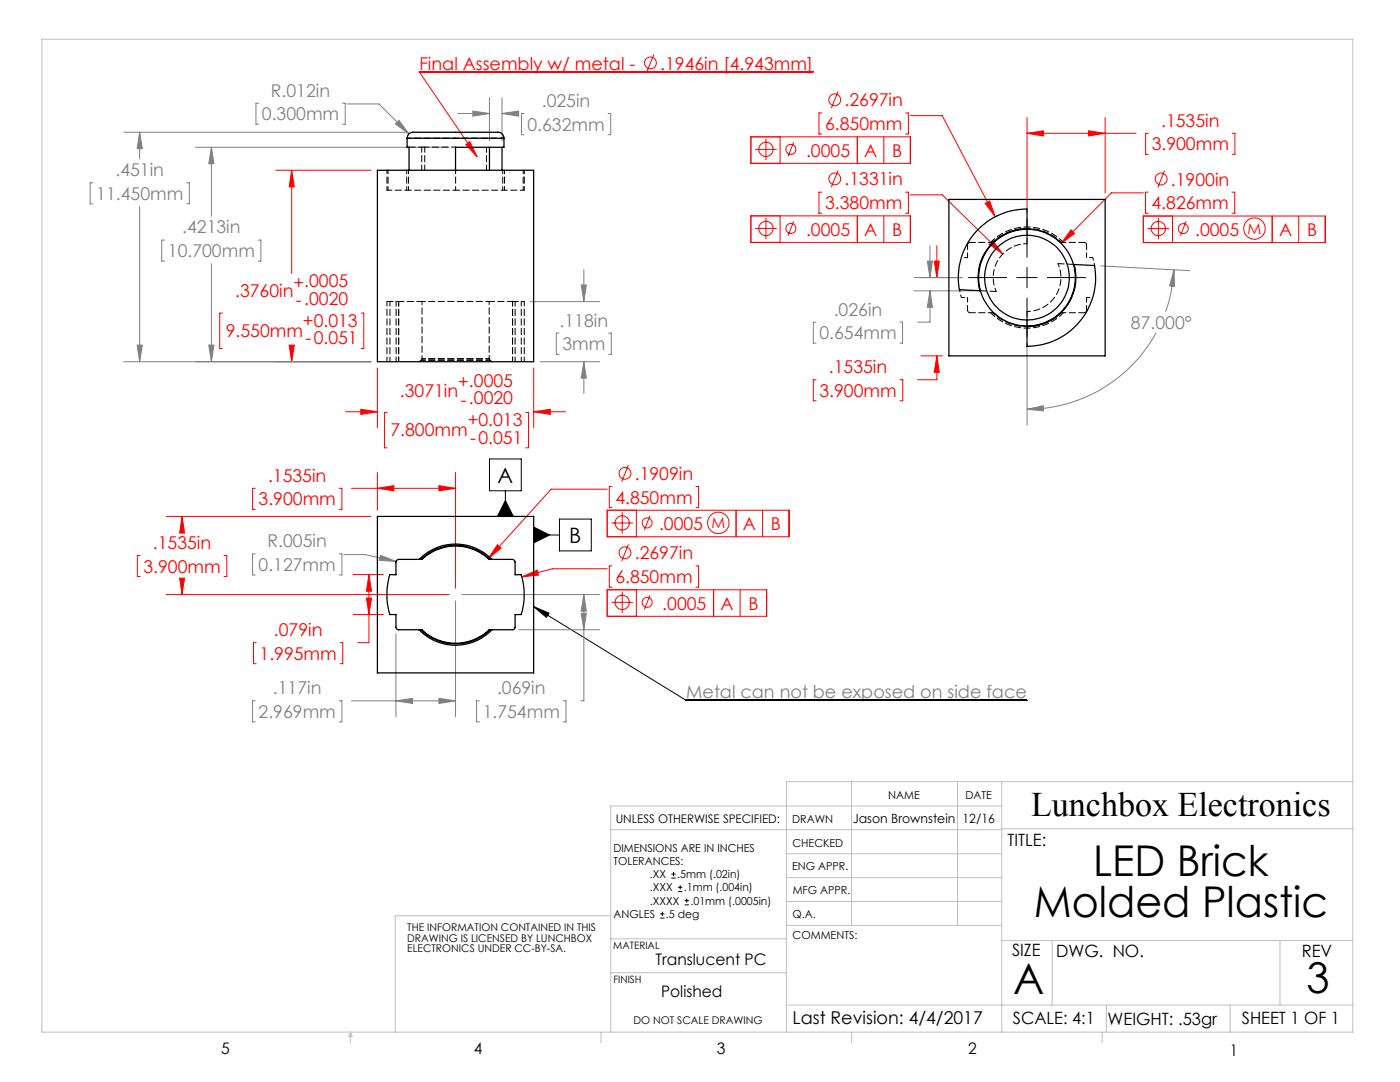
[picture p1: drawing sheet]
<svg xmlns="http://www.w3.org/2000/svg" width="279mm" height="216mm" viewBox="0 0 279 216" stroke-linecap="round" stroke-linejoin="round" font-family="sans-serif">
<g fill="none" stroke="#f00" stroke-width=".2">
<path d="M130.5 10.9l-1.3 3.3M162.2 14.4h-78.5l11.5 16.9M167.3 18.2l-1.4 3.4M55 34h19M58.2 34l.5 3.3h-1zM58.2 34v20.6M93 28.9l.8-.6 1.4 3zM149.9 27.3h31.8v5.3h-31.8zM150.7 29.8h4.3M152.9 27.7v4.3M155.7 27.3v5.3M158.4 28.4l-1.1 2.8"/>
<path d="M164 38.3h-.6v4.2h.6M164 22.5h-.6v4.2h.6M167.3 34l-1.4 3.4M171.1 27.3v5.3M176.4 27.3v5.3M180.7 38.3h.6v4.2h-.6M180.7 22.5h.6v4.2h-.6M181.7 38.9h6.3l12.1 11.8M181.7 23.1h6.3l10.6 20.2M205 26.6l3.2-.5v1zM205 26.6h21.7M205 23.4v19"/>
<path d="M217.2 26.1l3.4 .5-3.4 .5zM220.6 23.4v15.1M228.2 38.5h-6.4l-10 10.1M229.1 38.3h-.5v4.2h.5M229.2 26.6h-.6v4.2h.6M232.4 34l-1.3 3.4M245.9 38.3h.5v4.2h-.5M245.9 26.6h.6v4.2h-.6M149.9 43.1h31.8v5.3h-31.8zM150.7 45.6h4.3M152.9 43.5v4.2M155.7 43.1v5.3"/>
<path d="M158.4 44.2l-1.1 2.8M171.1 43.1v5.3M176.4 43.1v5.3M183.8 55.4h8.2M186.4 52.1h1.1l-.5 3.3zM187 49v6.4M196.6 40.6l.9-.5 1.1 3.2zM197.4 48.7l.7-.7 2 2.7zM213.7 45.9l.8 .7-2.7 2zM228.2 43.1h36.3v5.3h-36.3zM229 45.6h4.3M231.2 43.5v4.3"/>
<path d="M234 43.1v5.3M236.7 44.2l-1.1 2.8M253.9 43.1v5.3M259.2 43.1v5.3M44.4 62.5h-.5v7h.5M55 72.2h19M57.7 68.9h1l-.5 3.3zM58.2 70.1v2.1M72.1 62.5h.5v7h-.5M75.3 73.4v11.9M106.5 73.4v11.9M162.9 75.8h-.6v4.2h.6"/>
<path d="M179.6 75.8h.6v4.2h-.6M183.8 71h4.3M187 71l.5 3.3h-1.1zM187 71v4.8h-3.9M50.9 97.4h-.5v4.2h.5M67.7 97.4h.5v4.2h-.5M69 82.2h6.3M70.1 97.4h20.8M72 81.7l3.3 .5-3.3 .5zM75.3 97.4l3.3-.5v1zM75.3 94.3v7.5M77.3 82.3h-.6v7.1h.6"/>
<path d="M87.6 96.9l3.3 .5-3.3 .5zM90.9 94.3v23.1M104.9 82.3h.6v7.1h-.6M106.5 82.2l3.3-.5v1zM106.5 82.2h6.4M121.2 97.6h-11.2l-12.6 13.9M122.1 97.1h-.5v4.2h.5M125.4 92.8l-1.3 3.3M138.9 97.1h.5v4.2h-.5M28 110.8h-.6v4.2h.6M33.2 103h40.8M33.2 118.6h56.4"/>
<path d="M35.8 115.4h1l-.5 3.2zM36.3 103l.5 3.4h-1zM36.3 103v3.1M36.3 115.6v3M44.7 110.8h.6v4.2h-.6M70.4 114.7h6.1M73.1 119.3h1.1l-.6 3.3zM73.6 114.7l.6 3.3h-1.1zM73.6 114.7v13.5h-2.2M99.3 108.7l.7 .7-2.6 2.1zM104.1 115.1l3.1-1.3 .3 1zM121.2 113.5h-11l-6.1 1.6"/>
<path d="M121.2 101.8h36.3v5.3h-36.3zM121.2 117.7h31.8v5.3h-31.8zM122 104.4h4.3M122.1 112.9h-.5v4.3h.5M124.2 102.2v4.3M124.2 118v4.3M125.4 108.6l-1.3 3.4M127 101.8v5.3M127 117.7v5.3M129.7 102.9l-1.1 2.9M129.7 118.8l-1.1 2.8M138.9 112.9h.5v4.3h-.5"/>
<path d="M142.4 117.7v5.3M146.9 101.8v5.3M147.7 117.7v5.3M152.2 101.8v5.3M51.1 128.2h-.5v4.2h.5M67.9 128.2h.5v4.2h-.5M70.4 122.6h6.1M122 120.2h4.3"/>
<circle cx="129.8" cy="12.6" r="1.18"/>
<circle cx="166.6" cy="19.9" r="1.17"/>
<circle cx="152.9" cy="29.8" r="1.44"/>
<circle cx="157.8" cy="29.8" r="1"/>
<circle cx="166.6" cy="35.7" r="1.18"/>
<circle cx="231.7" cy="35.7" r="1.17"/>
<circle cx="152.9" cy="45.6" r="1.44"/>
<circle cx="157.8" cy="45.6" r=".99"/>
<circle cx="231.2" cy="45.6" r="1.43"/>
<circle cx="236.1" cy="45.6" r="1"/>
<circle cx="250.3" cy="45.6" r="2.14"/>
<circle cx="124.7" cy="94.4" r="1.18"/>
<circle cx="124.2" cy="104.3" r="1.43"/>
<circle cx="124.7" cy="110.3" r="1.18"/>
<circle cx="129.1" cy="104.3" r="1"/>
<circle cx="143.3" cy="104.3" r="2.14"/>
<circle cx="124.2" cy="120.2" r="1.42"/>
<circle cx="129.1" cy="120.2" r="1"/>
</g>
<g fill="none" stroke="#000" stroke-width=".2">
<path d="M193.3 55.4h7.6M202.9 55.4h4.1M205 43.7v7.6M205 53.4v4M205 59.5v7.6M209 55.4h7.6M97.7 91.6h6.3v6.3h-6.3zM100.9 99.9l1.5 3.1h-3.1zM100.9 97.9v5.1M106.5 105.2l3.2 1.6-3.2 1.5zM106.5 106.8h5.2M111.7 103.6h6.3v6.3h-6.3z"/>
<path d="M106.5 121l3.1 1.3-.6 .9zM106.5 121l30.4 18.7h68M134 175.2h.8M134 174.4h.8M134.4 174v.8M135.3 177.9h.9M135.3 177.1h.9M135.7 176.6v.9M136.6 179.7h.9M137.1 179.3v.8M131.8 183.2h.8M131.8 182.4h.8"/>
<path d="M132.2 181.9v.9M136.6 180.6h.9"/>
</g>
<g fill="none" stroke="#808080" stroke-width=".2">
<path d="M97.7 19.5v8.6M100.2 19.5v8.6M18.5 36.5h-.5v4.2h.5M24.7 26.4h56.5M27.9 26.4v5.3M27.9 26.4l.5 3.3h-1zM37.3 36.5h.5v4.2h-.5M39 29.4h50.6M42.2 29.4l.5 3.3h-1zM42.2 29.4v13.7M51.6 20.6h-.5v4.2h.5M68.4 20.6h.5v4.2h-.5"/>
<path d="M69.3 20.7h6.3l6 6M79.6 24l2 2.7-2.7-2zM91.3 22.6h6.4M94.4 22.2l3.3 .4-3.3 .6zM100.2 22.6l3.3-.4v1zM100.2 22.6h2M104.6 22.6h-.5v4.3h.5M121.4 22.6h.5v4.3h-.5M27.9 41.2v31M32.8 47.9h-.5v4.2h.5M42.2 52.6v19.6M51.5 47.9h.6v4.2h-.6"/>
<path d="M116 56.9h1l-.5 3.3zM116.5 53.8v6.4M182.4 58h11.9M182.4 55.4h9.6M185.1 52.1h1l-.5 3.3zM185.6 58l.5 3.3h-1zM185.6 58v6.3h-2.5M185.6 49v6.4M219.7 53.1l17.8 .9M234.3 53.8l.1 3.4-1-.2zM234.3 53.8a30.3 30.3 0 0 1-1.7 8.4M24.7 72.2h49.3"/>
<path d="M27.4 68.9h1l-.5 3.3zM41.7 68.9h1l-.5 3.3zM105.9 60.2h13.8M107.8 72.2h11.9M111.5 66.5h-.5v4.2h.5M116.5 72.2v6.3M116.5 72.2l.5 3.3h-1zM121.5 66.5h.5v4.2h-.5M162.8 64.3h-.5v4.2h.5M179.6 64.3h.5v4.2h-.5M205 68.4v16.4M230.7 66.4a29.3 29.3 0 0 1-25.7 15.3"/>
<path d="M205 81.7l3.2-.7 .1 1zM50.9 110.5h-.5v4.2h.5M67.7 110.5h.5v4.2h-.5M68.6 110.7h4.3l6.2 1.3M76 110.8l3.1 1.2-3.4-.2zM90.9 119.9v23.1M92.2 118.6h27.5M116.5 118.6v21.2h-.6M116.5 118.6l.5 3.4h-1zM50.9 139.8h-.5v4.2h.5M67.7 139.8h.5v4.2h-.5M70.1 139.8h20.8"/>
<path d="M79 139.8l3.3-.5v1.1zM79 126.4v16.6M87.6 139.3l3.3 .5-3.3 .6zM95.7 139.8h-.6v4.2h.6M103.5 125.7h16.2M112.4 139.8h.6v4.2h-.6M116 122.4h1l-.5 3.3z"/>
</g>
<g fill="none" stroke="#c0c0c0" stroke-width=".2">
<path d="M8.4 7.8h261.6v198.2h-261.6zM169.9 156v28.6M191.1 156v28.6M199.9 156v50M270 156h-113v50M121.9 165.6h78M157 170.4h42.9M157 175.1h42.9M157 179.9h42.9M199.9 160.8h-78v45.2M199.9 165.4h70.1M121.8 187.3h35.2"/>
<path d="M121.9 194.1h35.1M121.9 182.7h-43v23.3M157 184.6h42.9M199.9 187.7h70.1M210 187.7v12.9M255.4 187.7v12.9M70 206v2.1M70 206l.3 .8h-.7zM119.9 206v2.1M157 200.6h113M170 206v2.1M220 206v2.1"/>
<path d="M220.8 200.6v5.4M245.5 200.6v5.4"/>
</g>
<path d="M93 28.9l.8-.6 1.4 3z" fill="#f00"/>
<g fill="#000">
<path d="M106.5 121l3.1 1.3-.6 .9z"/>
<path d="M100.9 99.9l1.5 3.1h-3.1zM106.5 105.2l3.2 1.6-3.2 1.5z"/>
</g>
<path d="M58.2 34l.5 3.3h-1zM57.7 68.9h1l-.5 3.3zM72 81.7l3.3 .5-3.3 .5zM106.5 82.2l3.3-.5v1zM99.3 108.7l-1.9 2.8 2.6-2.1zM104.1 115.1l3.4-.3-.3-1zM73.6 114.7l.6 3.3h-1.1zM73.1 119.3h1.1l-.6 3.3zM75.3 97.4l3.3-.5v1zM87.6 96.9l3.3 .5-3.3 .5zM36.3 103l.5 3.4h-1zM35.8 115.4h1l-.5 3.2zM213.7 45.9l-1.9 2.7 2.7-2zM198.1 48l-.7 .7 2.7 2zM205 26.6l3.2-.5v1zM217.2 26.1l3.4 .5-3.4 .5zM186.4 52.1h1.1l-.5 3.3zM187 71l.5 3.3h-1.1zM196.6 40.6l2 2.7-1.1-3.2z" fill="#f00"/>
<path d="M27.9 26.4l.5 3.3h-1zM27.4 68.9h1l-.5 3.3zM42.2 29.4l.5 3.3h-1zM41.7 68.9h1l-.5 3.3zM116 56.9h1l-.5 3.3zM116.5 72.2l.5 3.3h-1zM94.4 22.2l3.3 .4-3.3 .6zM100.2 22.6l3.3-.4v1zM79.6 24l-.7 .7 2.7 2zM87.6 139.3l3.3 .5-3.3 .6zM79 139.8l3.3-.5v1.1zM116 122.4h1l-.5 3.3zM116.5 118.6l.5 3.4h-1zM76 110.8l-.3 1 3.4 .2zM205 81.7l3.2-.7 .1 1zM234.3 53.8l.1 3.4-1-.2zM185.6 58l.5 3.3h-1zM185.1 52.1h1l-.5 3.3z" fill="#808080"/>
<g fill="none" stroke="#000" stroke-width=".25">
<path d="M75.3 34h31.2v38.2h-31.2zM81.2 27.6a1.48 1.48 0 0 1 2-1.2h12.8a12.9 12.9 0 0 1 4 .2l.4 .3 .2 .7M81.2 27.6v1.8h.4v4.6M81.2 27.6h19.4M97.7 29.4v4.6M100.2 29.4v4.6M100.6 27.6v1.8h-9.7v4.6M189.4 39.8h31.2v31.2h-31.2zM195.2 45.8a13.8 13.8 0 0 1 9.8-4.1v3.9a9.8 9.8 0 0 0-9.5 12.4l-4-.2a13.8 13.8 0 0 1 3.7-12zM214.3 52.8l4.1 .2a13.7 13.7 0 0 1-13.4 16.1v-3.9a9.8 9.8 0 0 0 9.3-12.4zM75.3 103h31.2v31.3h-31.2zM83.6 111.6a10.1 10.1 0 0 1 14.6 0"/>
<path d="M83.6 111.6l-4.3 .1-.3 .4v2.6h-1.2a14.4 14.4 0 0 0 0 7.9h1.2v2.6l.3 .4 4.3 .1M83.6 111.6h.4M84 111.6a9.9 9.9 0 0 1 13.8 0M84 111.6h.1a10 10 0 0 1 13.6 0h.1M97.8 111.6h.4M98.2 111.6l4.4 .1 .2 .4v2.6h1.2a13.5 13.5 0 0 1 0 7.9h-1.2v2.6l-.2 .4-4.4 .1M83.6 125.7a10.1 10.1 0 0 0 14.6 0M83.6 125.7h.4M84 125.7a9.9 9.9 0 0 0 13.8 0M84 125.7h.1a9.9 9.9 0 0 0 13.6 0h.1M97.8 125.7h.4"/>
<circle cx="204.9" cy="55.4" r="8.4"/>
<circle cx="205" cy="55.4" r="9.6"/>
</g>
<path d="M77.2 34v4M77.4 38h4.1M77.4 38v-4M81.2 34v4M81.3 27.6h19.3M81.5 38v-4M90.9 38v-4M90.9 38h13.7M100.3 38v-4M100.7 38v-4M104.4 38v-4M104.6 38v-4" fill="none" stroke="#000" stroke-width=".2" stroke-dasharray="1.3 .6" stroke-dashoffset=".5"/>
<path d="M84.8 29.4h6.1M193.1 48.9l.1-.4 .4-.1M216.3 48.4l.4 .1 .1 .4M84.1 71.9h13.7M97.8 71.9h-13.7M193.6 62.4l-.4-.1-.1-.4M216.8 61.9l-.1 .4-.4 .1" fill="none" stroke="#000" stroke-width=".2" stroke-dasharray="1.3 .6" stroke-dashoffset=".4"/>
<g fill="none" stroke="#000" stroke-width=".2" stroke-dasharray="1.3 .6" stroke-dashoffset=".6">
<path d="M191.9 59.4h1.2M193.1 51.4h-1.2M198.8 58.2a6.8 6.8 0 0 1 6.2-9.6M211.1 52.6a6.8 6.8 0 0 1-6.1 9.5M216.8 59.4h1.3M218.1 51.4h-1.3M77.8 60.2h1.3M84.2 60.2h13.4M84.2 60.2v11.4M84.2 71.6h13.4M97.6 71.6h-13.4M97.6 60.2v11.4"/>
<path d="M102.8 60.2h1.2"/>
</g>
<path d="M84.2 29.4v4.6M84.8 34v-4.6M97.1 34v-4.6M198.3 48.4h-4.7M216.3 48.4h-4.6M79.6 60.2h4.6M97.6 60.2h4.7M193.6 62.4h4.7M211.7 62.4h4.6" fill="none" stroke="#000" stroke-width=".2" stroke-dasharray="1.3 .6" stroke-dashoffset=".2"/>
<g fill="none" stroke="#000" stroke-width=".2" stroke-dasharray="1.3 .6">
<path d="M77.2 38h.2M81.6 29.4h3.2M195.7 58l3.1 .2M214.3 52.8l-3.2-.2M77.2 60.2h.6M79.6 60.2h-.5M83.9 72l.2-.1M84.1 71.9l-.4 .3M84.2 71.6l-.1 .3M97.8 71.9l-.2-.3M98.2 72.2l-.4-.3M102.8 60.2h-.5"/>
<path d="M104 60.2h.6"/>
</g>
<g fill="none" stroke="#000" stroke-width=".2" stroke-dasharray="1.3 .6" stroke-dashoffset=".3">
<path d="M193.1 59.4v2.5M193.1 48.9v2.5M216.8 51.4v-2.5M77.2 60.2v12M77.8 60.2v12M79.1 60.2v12M79.6 72.2v-12M79.6 60.2v12M102.3 60.2v12M102.3 72.2v-12M102.8 72.2v-12M104 60.2v12"/>
<path d="M104.6 72.2v-12M216.8 61.9v-2.5"/>
</g>
<path d="M81.5 38h9.4M211.8 48.4a9.8 9.8 0 0 0-13.7 0M198.1 62.4a9.8 9.8 0 0 0 13.7 0" fill="none" stroke="#000" stroke-width=".2" stroke-dasharray="1.3 .6" stroke-dashoffset=".7"/>
<path d="M205 48.6v-2.9M212.2 48.4a10.1 10.1 0 0 0-14.5 0M197.7 62.4a10.1 10.1 0 0 0 14.5 0M205 62.1v2.9" fill="none" stroke="#000" stroke-width=".2" stroke-dasharray="1.3 .6" stroke-dashoffset=".1"/>
<path d="M191.5 57.8l.4 1.6M218.5 53l-.4-1.6" fill="none" stroke="#000" stroke-width=".2" stroke-dasharray="1.3 .6" stroke-dashoffset=".8"/>
<path d="M211.7 48.4a9.7 9.7 0 0 0-13.4 0M198.3 62.4a9.7 9.7 0 0 0 13.4 0" fill="none" stroke="#000" stroke-width=".2" stroke-dasharray="1.3 .6" stroke-dashoffset="-.1"/>
<g font-size="8.5">
<text x="218.1" y="174.9">LED Brick</text>
<text x="206.3" y="183">Molded Plastic</text>
<text x="202.2" y="198.3">A</text>
<text x="260.8" y="198.1">3</text>
</g>
<text font-size="6.9" x="205.8" y="162.9">Lunchbox Electronics</text>
<g font-size="4.2">
<text x="99.3" y="96.3">A</text>
<text x="113.6" y="108.3">B</text>
</g>
<g font-size="3.5" fill="#f00">
<text x="83.7" y="13.9">Final Assembly w/ metal -</text>
<text x="131.8" y="13.9">.1946in [4.943mm]</text>
<text x="168.6" y="21.2">.2697in</text>
<text x="164.7" y="26">6.850mm</text>
<text x="231.7" y="25.3">.1535in</text>
<text x="160.9" y="31.3">.0005</text>
<text x="172.5" y="31.3">A</text>
<text x="178" y="31.3">B</text>
<text x="229.9" y="30">3.900mm</text>
<text x="164.7" y="41.8">3.380mm</text>
<text x="168.6" y="37">.1331in</text>
<text x="229.8" y="41.8">4.826mm</text>
<text x="233.7" y="37">.1900in</text>
<text x="160.9" y="47">.0005</text>
<text x="172.5" y="47">A</text>
<text x="178" y="47">B</text>
<text x="238.5" y="47.1">.0005</text>
<text x="255.3" y="47.1">A</text>
<text x="260.8" y="47.1">B</text>
<text x="46.9" y="59.3">.3760in</text>
<text x="58.6" y="57.6">+.0005</text>
<text x="59.1" y="61.1">-.0020</text>
<text x="60.5" y="65.2">+0.013</text>
<text x="45.1" y="67.2">9.550mm</text>
<text x="60.9" y="68.7">-0.051</text>
<text x="91.5" y="77.5">+.0005</text>
<text x="165.4" y="74.4">.1535in</text>
<text x="79.8" y="79.1">.3071in</text>
<text x="91.9" y="81">-.0020</text>
<text x="163.5" y="79.2">3.900mm</text>
<text x="77.9" y="87">7.800mm</text>
<text x="93.3" y="85.1">+0.013</text>
<text x="93.8" y="88.6">-0.051</text>
<text x="126.7" y="95.8">.1909in</text>
<text x="51.6" y="100.8">3.900mm</text>
<text x="53.5" y="96.1">.1535in</text>
<text x="122.8" y="100.5">4.850mm</text>
<text x="131.5" y="105.8">.0005</text>
<text x="148.3" y="105.8">A</text>
<text x="153.8" y="105.8">B</text>
<text x="30.5" y="109.5">.1535in</text>
<text x="126.7" y="111.6">.2697in</text>
<text x="28.6" y="114.3">3.900mm</text>
<text x="122.8" y="116.4">6.850mm</text>
<text x="132.2" y="121.6">.0005</text>
<text x="143.8" y="121.6">A</text>
<text x="149.3" y="121.6">B</text>
<text x="51.8" y="131.7">1.995mm</text>
<text x="54.7" y="126.9">.079in</text>
</g>
<g font-size="3.5" fill="#808080">
<text x="54.1" y="19.3">R.012in</text>
<text x="108.1" y="21.3">.025in</text>
<text x="52.3" y="24">0.300mm</text>
<text x="105.3" y="26.1">0.632mm</text>
<text x="23.1" y="35.1">.451in</text>
<text x="19.2" y="39.9">11.450mm</text>
<text x="36.4" y="46.6">.4213in</text>
<text x="33.5" y="51.3">10.700mm</text>
<text x="111.7" y="65.2">.118in</text>
<text x="166.4" y="63">.026in</text>
<text x="225.7" y="65.6">87.000°</text>
<text x="112.2" y="69.9">3mm</text>
<text x="163.5" y="67.7">0.654mm</text>
<text x="51.6" y="113.9">0.127mm</text>
<text x="53.4" y="109.2">R.005in</text>
<text x="51.6" y="143.3">2.969mm</text>
<text x="54.5" y="138.5">.117in</text>
<text x="96.3" y="143.3">1.754mm</text>
<text x="99.2" y="138.5">.069in</text>
<text x="137" y="139.2">Metal can not be exposed on side face</text>
</g>
<text font-size="3.5" x="158.2" y="204.3">Last Revision: 4/4/2017</text>
<g font-size="3.4">
<text x="201.1" y="168.8">TITLE:</text>
<text x="202" y="190.8">SIZE</text>
<text x="210.8" y="190.9">DWG. NO.</text>
<text x="259.8" y="191">REV</text>
<text x="202.1" y="204.4">SCALE: 4:1</text>
<text x="221" y="204.5">WEIGHT: .53gr</text>
<text x="247.8" y="204.4">SHEET 1 OF 1</text>
</g>
<g font-size="3.2">
<text x="130.8" y="192.5">Translucent PC</text>
<text x="131.9" y="198.9">Polished</text>
<text x="44.2" y="210.4">5</text>
<text x="94.6" y="210.3">4</text>
<text x="143.1" y="210.4">3</text>
<text x="193.2" y="210.3">2</text>
<text x="245.4" y="210.6">1</text>
</g>
<g font-size="3" fill="#f00">
<text x="249" y="46.7">M</text>
<text x="142" y="105.4">M</text>
</g>
<g font-size="2.5">
<text x="170.2" y="164.2">Jason Brownstein</text>
<text x="192.1" y="164.2">12/16</text>
</g>
<text font-size="2.4" x="122.9" y="164.2">UNLESS OTHERWISE SPECIFIED:</text>
<g font-size="2.2">
<text x="177.3" y="159.4">NAME</text>
<text x="192.7" y="159.4">DATE</text>
<text x="158.1" y="164.2">DRAWN</text>
<text x="122.4" y="169.9">DIMENSIONS ARE IN INCHES</text>
<text x="122.4" y="172.6">TOLERANCES:</text>
<text x="158.1" y="173.7">ENG APPR.</text>
<text x="158.2" y="169.1">CHECKED</text>
<text x="129.7" y="177.9">.XXX</text>
<text x="129.7" y="175.2">.XX</text>
<text x="135.2" y="175.2">.5mm (.02in)</text>
<text x="136.5" y="177.9">.1mm (.004in)</text>
<text x="158.2" y="178.4">MFG APPR.</text>
<text x="122.4" y="183.2">ANGLES</text>
<text x="129.7" y="180.5">.XXXX</text>
<text x="132.9" y="183.2">.5 deg</text>
<text x="137.8" y="180.5">.01mm (.0005in)</text>
<text x="158.2" y="183.2">Q.A.</text>
<text x="158.2" y="187.4">COMMENTS:</text>
</g>
<g font-size="2.1">
<text x="81.3" y="185.8">THE INFORMATION CONTAINED IN THIS</text>
<text x="81.3" y="187.9">DRAWING IS LICENSED BY LUNCHBOX</text>
<text x="81.3" y="190">ELECTRONICS UNDER CC-BY-SA.</text>
<text x="126.4" y="204.3">DO NOT SCALE DRAWING</text>
</g>
<g font-size="2">
<text x="122.4" y="189.4">MATERIAL</text>
<text x="122.4" y="196.2">FINISH</text>
</g>
</svg>
